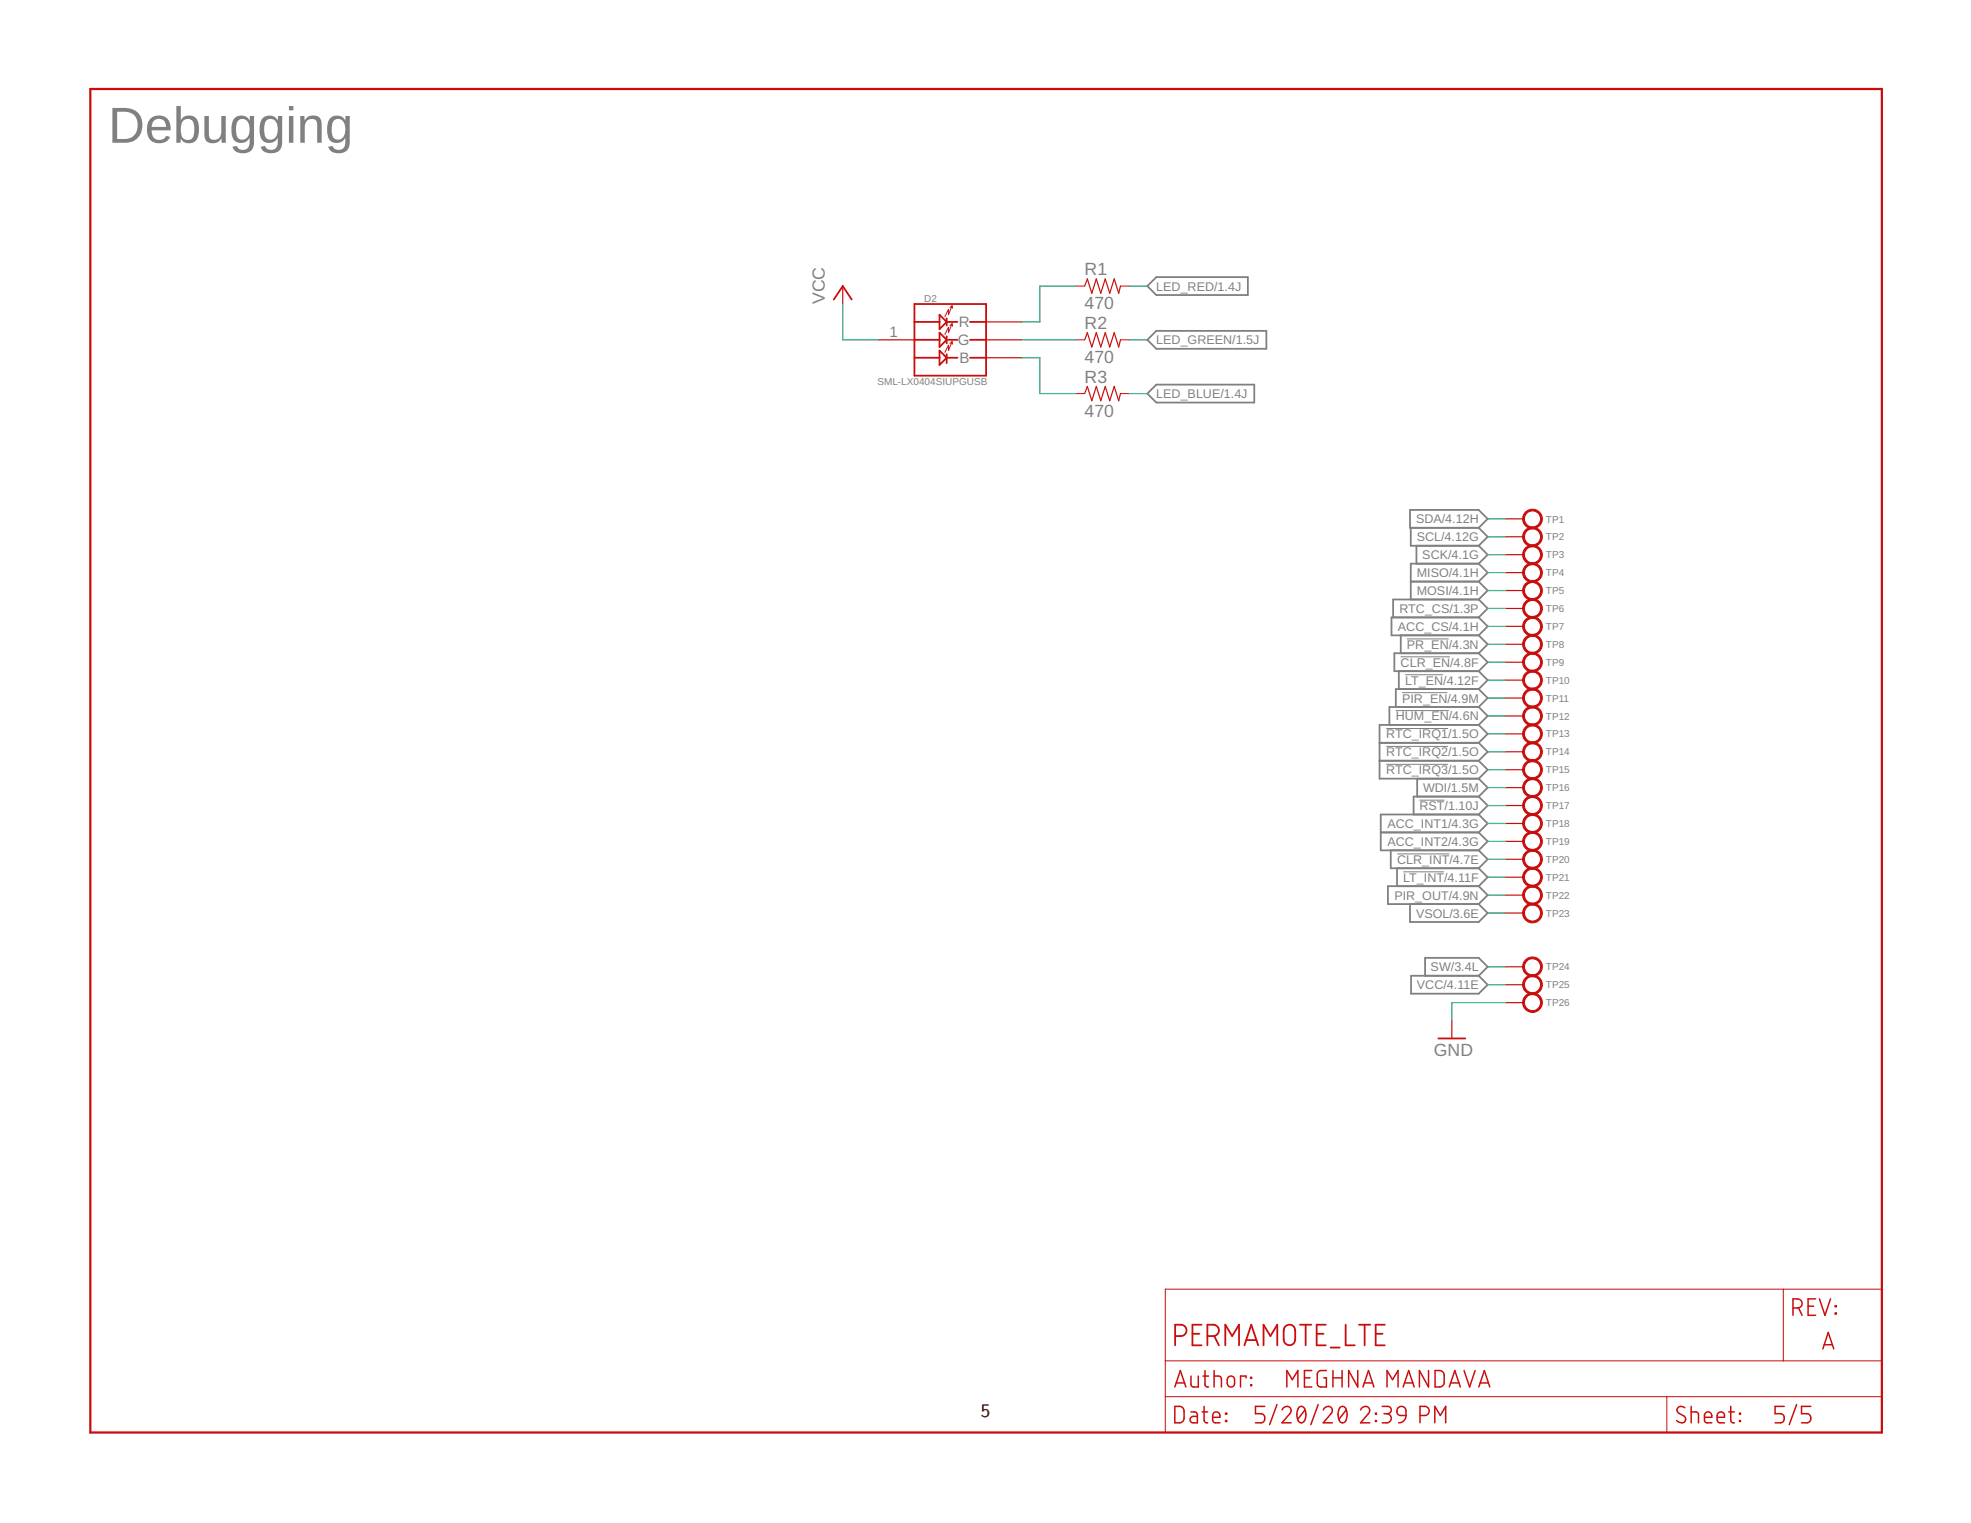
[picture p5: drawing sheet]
<svg xmlns="http://www.w3.org/2000/svg" width="279mm" height="216mm" viewBox="0 0 279 216" stroke-linecap="round" stroke-linejoin="round" font-family="sans-serif">
<g fill="none" stroke="#808080" stroke-width=".25">
<path d="M162.6 40.6l1.3-1.3h13v2.5h-13zM162.6 48.2l1.3-1.3h15.6v2.5h-15.6zM162.6 55.8l1.3-1.3h13.9v2.6h-13.9zM199.9 72.3h9.7l1.3 1.3-1.3 1.2h-9.7zM200 74.8v2.6h9.6M200.8 77.4v2.5M209.6 74.8l1.3 1.3-1.3 1.3M209.6 79.9h-9.6v5.1M209.6 77.4l1.3 1.2-1.3 1.3M209.6 79.9l1.3 1.3-1.3 1.2M198.3 95.1v2.6M198.6 90.1v2.5"/>
<path d="M200 82.4h9.6M209.6 87.5l1.3 1.3-1.3 1.3M209.6 87.5h-12.3v2.6h12.3M209.6 82.4l1.3 1.3-1.3 1.3M209.6 85h-12.1v2.5M209.6 92.6l1.3 1.3-1.3 1.2M209.6 92.6h-11.9v2.5h11.9M209.6 90.1l1.3 1.2-1.3 1.3M209.6 97.7l1.3 1.3-1.3 1.2M209.6 97.7h-11.7v2.5M209.6 95.1l1.3 1.3-1.3 1.3M209.6 85l1.3 1.3-1.3 1.2"/>
<path d="M195.6 105.3h14M195.6 107.8h14M195.7 118h13.9M200.9 110.4v2.5M209.6 115.5h-13.9v5h13.9M209.6 115.5l1.3 1.2-1.3 1.3M209.6 118l1.3 1.3-1.3 1.2M209.6 100.2l1.3 1.3-1.3 1.3M209.6 102.8h-14v7.6h14M209.6 100.2h-12.6v2.6M209.6 102.8l1.3 1.2-1.3 1.3M209.6 105.3l1.3 1.3-1.3 1.2"/>
<path d="M209.6 107.8l1.3 1.3-1.3 1.3M209.6 110.4l1.3 1.3-1.3 1.2M209.6 112.9h-9.2v2.6M209.6 112.9l1.3 1.3-1.3 1.3M197.1 120.5v2.6h12.5M198 123.1v2.5M199.9 128.2v2.5h9.7l1.3-1.3-1.3-1.2M200 138.3h9.6l1.3 1.3-1.3 1.3h-9.6zM202 138.3v-2.5h7.6l1.3 1.3-1.3 1.2M209.6 120.5l1.3 1.3-1.3 1.3M209.6 123.1l1.3 1.3-1.3 1.2M209.6 125.6h-12.9v2.6h12.9"/>
<path d="M209.6 125.6l1.3 1.3-1.3 1.3"/>
</g>
<path d="M198.5 93.1h7M198.8 98.2h6.4M199.2 95.7h5.4M199.4 90.6h6M196.5 103.3h8.8M196.5 105.8h8.8M196.5 108.4h8.8M197.9 100.7h7.5M201.2 113.4h3.6M198.1 121.1h7.4M198.9 123.6h5.8" fill="none" stroke="#808080" stroke-width=".14"/>
<path d="M12.8 12.6h254v190.5h-254z" fill="none" stroke="#c90d0c" stroke-width=".32"/>
<g fill="none" stroke="#c90d0c" stroke-width=".14">
<path d="M135 48.4l-.5 1.3v-.8l-.6 1.1M135 43.3l-.5 1.3v-.7l-.6 1M135 45.9l-.5 1.3v-.8l-.6 1M135 48.4l-.3 .3M135 48.4v.4M135 45.9l-.3 .2M135 45.9v.3M135 43.3l-.3 .3M135 43.3v.4M152.5 40.6h1.3M152.5 48.2h1.3M152.5 55.8h1.3"/>
<path d="M158.8 40.6h1.3M158.8 48.2h1.3M158.8 55.8h1.3M165.2 182.8h101.6v20.3h-101.6zM165.2 198h101.6M165.2 192.9h101.6M236.3 198v5.1M252.8 182.8v10.1"/>
</g>
<g fill="none" stroke="#c90d0c" stroke-width=".21">
<path d="M166.5 199.4h.7a.67 .67 0 0 1 .7 .6v1.1a.64 .64 0 0 1-.7 .6h-.7zM166.5 196.6l.8-2.3 .8 2.3M166.8 196h1.1M168.8 195.1v1.1a.36 .36 0 0 0 .4 .4h.7v-1.5M170.5 195.1h.8M170.7 199.4v1.9a.39 .39 0 0 0 .5 .4M170.8 194.3v1.9a.39 .39 0 0 0 .5 .4M172.1 195.1h.6a.4 .4 0 0 1 .4 .4v1.1M172.1 194.3v2.3M174.1 195.2a.52 .52 0 0 1 .6-.1 .52 .52 0 0 1 .3 .5v.5a.52 .52 0 0 1-.5 .5 .52 .52 0 0 1-.5-.5v-.5zM176.6 195.3v-.2h-.7v1.5M177.3 195.3h.1v.1h-.1z"/>
<path d="M177.3 196.3h.1v.1h-.1zM179.3 199.4h-1.3v1h.8a.66 .66 0 0 1 .5 .7 .66 .66 0 0 1-.5 .6h-.8M181 199.1l-1 2.9M181.7 199.9a.64 .64 0 0 1 .9-.5 .64 .64 0 0 1 .3 .9l-1.2 1.4h1.3M182.4 196.6v-2.3l.8 1.3 .8-1.3v2.3M184.1 199.6a.55 .55 0 0 1 .6-.2 .55 .55 0 0 1 .3 .6 1.48 1.48 0 0 1-.4 1.7h-.3a1.68 1.68 0 0 1-.2-2.1zM184.9 195.3h.8M185 199.9l-1 1.3M185.9 194.3h-1v2.3h1M186.9 199.1l-1.1 2.9M187.6 199.9a.64 .64 0 0 1 .8-.5 .64 .64 0 0 1 .4 .9l-1.2 1.4h1.3M188 194.3h-.8a.51 .51 0 0 0-.5 .5v1.3a.49 .49 0 0 0 .5 .5h.8v-1.3h-.4"/>
<path d="M189 195.3h1.2M189 194.3v2.3M189.9 199.6a.55 .55 0 0 1 .6-.2 .55 .55 0 0 1 .4 .6 1.48 1.48 0 0 1-.4 1.7h-.3a1.68 1.68 0 0 1-.3-2.1zM190.2 194.3v2.3M190.8 199.9l-1 1.3M192.5 194.3v2.3l-1.3-2.3v2.3M192.9 199.9a.64 .64 0 0 1 .8-.5 .64 .64 0 0 1 .4 .9l-1.2 1.4h1.3M193.2 196.6l.8-2.3 .8 2.3M193.4 196h1.2M195.9 199.4h.8a.52 .52 0 0 1 .5 .5 .52 .52 0 0 1-.5 .5h-.5M196.6 196.6v-2.3l.8 1.3 .8-1.3v2.3M198.1 199.6a.64 .64 0 0 1 .8-.2 .64 .64 0 0 1 .4 .6v.7h-.8a.62 .62 0 0 1-.5-.4 .62 .62 0 0 1 .1-.7z"/>
<path d="M198.9 196.6l.8-2.3 .8 2.3M199.1 196h1.2M202.5 194.3v2.3l-1.3-2.3v2.3M203.4 194.3h.7a.67 .67 0 0 1 .6 .6v1.1a.64 .64 0 0 1-.6 .6h-.7zM205.4 196.6l.8-2.3 .8 2.3M205.7 196h1.1M207.5 194.3l.8 2.3 .8-2.3M209.6 196.6l.8-2.3 .8 2.3M209.8 196h1.2M238.8 199.6a.59 .59 0 0 0-.8-.2 .59 .59 0 0 0-.2 .8l.9 .5a.54 .54 0 0 1 .2 .8 .54 .54 0 0 1-.8 .2l-.4-.3M239.7 199.4v2.3M245.3 199.4v1.9a.39 .39 0 0 0 .6 .4"/>
<path d="M252.9 199.4h-1.3v1h.8a.66 .66 0 0 1 .5 .7 .66 .66 0 0 1-.5 .6h-.8M254.2 185.4h.6a.65 .65 0 0 0 .7-.6 .65 .65 0 0 0-.7-.7h-.6v2.4M254.7 199.1l-1.1 2.9M255 185.4l.5 1.1M256.3 185.2h.8M256.7 199.4h-1.3v1h.8a.66 .66 0 0 1 .5 .7 .66 .66 0 0 1-.5 .6h-.8M257.4 184.1h-1.1v2.4h1.1M257.9 184.1l.8 2.4 .8-2.4M258.4 191.2l.8-2.3 .7 2.3M258.6 190.6h1.2M260.2 185.1h.1v.1h-.1zM260.2 186.1h.1v.2h-.1z"/>
<path d="M168.8 200.2h.5a.4 .4 0 0 1 .4 .3v1.2h-.6a.46 .46 0 0 1-.4-.5 .46 .46 0 0 1 .4-.4h.6M170.4 200.2h.8M171.9 200.9h1a.54 .54 0 0 0-.3-.7 .54 .54 0 0 0-.7 .5v.6a.4 .4 0 0 0 .4 .4h.6M173.7 200.3h.2v.2h-.2zM173.7 201.4h.2v.1h-.2zM195 201.4h.1v.1h-.1zM195 200.3h.1v.2h-.1zM196.6 200.4a.65 .65 0 0 1 .6 .7 .65 .65 0 0 1-.6 .6h-.7M199.3 200.7a1.01 1.01 0 0 1-1 1M201.3 200.7h.7a.65 .65 0 0 0 .6-.7 .65 .65 0 0 0-.6-.6h-.7v2.3M203.4 201.7v-2.3l.8 1.3 .7-1.3v2.3M239.7 200.2h.7a.36 .36 0 0 1 .4 .3v1.2"/>
<path d="M241.6 200.9h1.1a.54 .54 0 0 0-.4-.7 .54 .54 0 0 0-.7 .5v.6a.36 .36 0 0 0 .4 .4h.7M243.4 200.9h1.1a.54 .54 0 0 0-.4-.7 .54 .54 0 0 0-.7 .5v.6a.4 .4 0 0 0 .4 .4h.7M245.1 200.2h.8M246.6 201.4h.1v.1h-.1zM246.6 200.3h.1v.2h-.1z"/>
</g>
<g fill="none" stroke="#c90d0c" stroke-width=".25">
<path d="M118.2 42.5l1.3-1.9 1.2 1.9M129.6 43.1h10.2v10.2h-10.2zM129.6 45.6h3.6M129.6 48.2h3.6M129.6 50.7h3.6M133.2 44.6l1 1-1 1.1zM133.2 47.2l1 1-1 1zM133.2 49.7l1 1-1 1zM134.2 45.6h1.5M134.2 50.7h1.5M134.2 45.1v1M134.2 47.7v1"/>
<path d="M134.2 50.2v1.3M134.5 48.2h1.2M137.5 45.6h2.3M137.5 48.2h2.3M137.5 50.7h2.3M203.9 147.2h3.8M166.6 189.4h.8a.8 .8 0 0 0 .8-.8 .8 .8 0 0 0-.8-.8h-.8v2.9M169 189.1h1M170.3 187.8h-1.3v2.9h1.3M171.2 189.4h.8a.8 .8 0 0 0 .8-.8 .8 .8 0 0 0-.8-.8h-.8v2.9M172.1 189.4l.7 1.3M173.7 190.7v-2.9l1 1.6 .9-1.6v2.9"/>
<path d="M176.4 190.7l1-2.9 1 2.9M176.7 190h1.4M179.1 190.7v-2.9l1 1.6 1-1.6v2.9M182.1 188.2a.82 .82 0 0 1 .9-.4 .82 .82 0 0 1 .6 .8v1.3a.81 .81 0 0 1-.8 .8 .81 .81 0 0 1-.8-.8v-1.3zM184.3 187.8h1.6M185.1 187.8v2.9M186.6 189.1h1M187.9 187.8h-1.3v2.9h1.3M188.6 191h1.3M190.8 187.8v2.9h1.2M192.6 187.8h1.6M193.4 187.8v2.9"/>
<path d="M195 189.1h1M196.3 187.8h-1.3v2.9h1.3"/>
</g>
<g fill="none" stroke="#c90d0c" stroke-width=".17">
<path d="M119.5 40.6v2.5M124.5 48.2h5.1M139.8 48.2h5.1M139.8 45.6h5.1M139.8 50.7h5.1M153.8 40.6l.3-1.1 .7 2.1 .6-2.1 .6 2.1 .7-2.1 .6 2.1 .6-2.1 .7 2.1 .2-1M153.8 48.2l.3-1 .7 2 .6-2 .6 2 .7-2 .6 2 .6-2 .7 2 .2-1M153.8 55.8l.3-1 .7 2 .6-2 .6 2 .7-2 .6 2 .6-2 .7 2 .2-1M213.4 73.6h2.6M213.4 76.1h2.6M213.4 78.6h2.6M213.4 81.2h2.6"/>
<path d="M213.4 83.7h2.6M213.4 86.3h2.6M213.4 88.8h2.6M213.4 91.3h2.6M213.4 93.9h2.6M213.4 96.4h2.6M213.4 99h2.6M213.4 101.5h2.6M213.4 104h2.6M213.4 106.6h2.6M213.4 109.1h2.6M213.4 111.7h2.6"/>
<path d="M213.4 114.2h2.6M213.4 116.7h2.6M213.4 119.3h2.6M213.4 121.8h2.6M213.4 124.4h2.6M213.4 126.9h2.6M213.4 129.4h2.6M213.4 137.1h2.6M213.4 139.6h2.6M205.8 144.7v2.5M213.4 142.1h2.6"/>
</g>
<g fill="#c90d0c" stroke="#c90d0c" stroke-width=".14">
<path d="M216.2 72.6a1.4 1.4 0 0 1 2.2 .2 1.4 1.4 0 0 1-.8 2.1 1.4 1.4 0 0 1-1.8-1.3h.3a1.15 1.15 0 0 1 1.6-1.1 1.15 1.15 0 0 1 .3 1.9 1.15 1.15 0 0 1-1.9-.5v-.3h-.3l.2-.7z" fill-rule="evenodd"/>
<path d="M216.2 75.1a1.4 1.4 0 0 1 2.2 .3 1.4 1.4 0 0 1-.8 2.1 1.4 1.4 0 0 1-1.8-1.4h.3a1.15 1.15 0 0 1 1.6-1.1 1.15 1.15 0 0 1 .3 2 1.15 1.15 0 0 1-1.9-.6v-.3h-.3l.2-.7z" fill-rule="evenodd"/>
<path d="M216.2 77.7a1.4 1.4 0 0 1 2.2 .2 1.4 1.4 0 0 1-.8 2.1 1.4 1.4 0 0 1-1.8-1.4h.3a1.15 1.15 0 0 1 1.6-1 1.15 1.15 0 0 1 .3 1.9 1.15 1.15 0 0 1-1.9-.6v-.3h-.3l.2-.6z" fill-rule="evenodd"/>
<path d="M216.2 80.2a1.4 1.4 0 0 1 2.2 .3 1.4 1.4 0 0 1-.8 2 1.4 1.4 0 0 1-1.8-1.3h.3a1.15 1.15 0 0 1 1.6-1.1 1.15 1.15 0 0 1 .3 1.9 1.15 1.15 0 0 1-1.9-.5v-.3h-.3l.2-.7z" fill-rule="evenodd"/>
<path d="M216.2 82.8a1.4 1.4 0 0 1 2.2 .2 1.4 1.4 0 0 1-.8 2.1 1.4 1.4 0 0 1-1.8-1.4h.3a1.15 1.15 0 0 1 1.6-1 1.15 1.15 0 0 1 .3 1.9 1.15 1.15 0 0 1-1.9-.6v-.3h-.3l.2-.6z" fill-rule="evenodd"/>
<path d="M216.2 85.3a1.4 1.4 0 0 1 2.2 .2 1.4 1.4 0 0 1-.8 2.1 1.4 1.4 0 0 1-1.8-1.3h.3a1.15 1.15 0 0 1 1.6-1.1 1.15 1.15 0 0 1 .3 1.9 1.15 1.15 0 0 1-1.9-.5v-.3h-.3l.2-.7z" fill-rule="evenodd"/>
<path d="M216.2 87.8a1.4 1.4 0 0 1 2.2 .3 1.4 1.4 0 0 1-.8 2.1 1.4 1.4 0 0 1-1.8-1.4h.3a1.15 1.15 0 0 1 1.6-1.1 1.15 1.15 0 0 1 .3 2 1.15 1.15 0 0 1-1.9-.6v-.3h-.3l.2-.7z" fill-rule="evenodd"/>
<path d="M216.2 90.4a1.4 1.4 0 0 1 2.2 .2 1.4 1.4 0 0 1-.8 2.1 1.4 1.4 0 0 1-1.8-1.4h.3a1.15 1.15 0 0 1 1.6-1 1.15 1.15 0 0 1 .3 1.9 1.15 1.15 0 0 1-1.9-.6v-.3h-.3l.2-.6z" fill-rule="evenodd"/>
<path d="M216.2 92.9a1.4 1.4 0 0 1 2.2 .3 1.4 1.4 0 0 1-.8 2 1.4 1.4 0 0 1-1.8-1.3h.3a1.15 1.15 0 0 1 1.6-1.1 1.15 1.15 0 0 1 .3 1.9 1.15 1.15 0 0 1-1.9-.5v-.3h-.3l.2-.7z" fill-rule="evenodd"/>
<path d="M216.2 95.5a1.4 1.4 0 0 1 2.2 .2 1.4 1.4 0 0 1-.8 2.1 1.4 1.4 0 0 1-1.8-1.4h.3a1.15 1.15 0 0 1 1.6-1 1.15 1.15 0 0 1 .3 1.9 1.15 1.15 0 0 1-1.9-.6v-.3h-.3l.2-.7z" fill-rule="evenodd"/>
<path d="M216.2 98a1.4 1.4 0 0 1 2.2 .2 1.4 1.4 0 0 1-.8 2.1 1.4 1.4 0 0 1-1.8-1.3h.3a1.15 1.15 0 0 1 1.6-1.1 1.15 1.15 0 0 1 .3 1.9 1.15 1.15 0 0 1-1.9-.5v-.3h-.3l.2-.7z" fill-rule="evenodd"/>
<path d="M216.2 100.5a1.4 1.4 0 0 1 2.2 .3 1.4 1.4 0 0 1-.8 2.1 1.4 1.4 0 0 1-1.8-1.4h.3a1.15 1.15 0 0 1 1.6-1.1 1.15 1.15 0 0 1 .3 2 1.15 1.15 0 0 1-1.9-.6v-.3h-.3l.2-.7z" fill-rule="evenodd"/>
<path d="M216.2 103.1a1.4 1.4 0 0 1 2.2 .2 1.4 1.4 0 0 1-.8 2.1 1.4 1.4 0 0 1-1.8-1.4h.3a1.15 1.15 0 0 1 1.6-1 1.15 1.15 0 0 1 .3 1.9 1.15 1.15 0 0 1-1.9-.6v-.3h-.3l.2-.6z" fill-rule="evenodd"/>
<path d="M216.2 105.6a1.4 1.4 0 0 1 2.2 .3 1.4 1.4 0 0 1-.8 2 1.4 1.4 0 0 1-1.8-1.3h.3a1.15 1.15 0 0 1 1.6-1.1 1.15 1.15 0 0 1 .3 1.9 1.15 1.15 0 0 1-1.9-.5v-.3h-.3l.2-.7z" fill-rule="evenodd"/>
<path d="M216.2 108.2a1.4 1.4 0 0 1 2.2 .2 1.4 1.4 0 0 1-.8 2.1 1.4 1.4 0 0 1-1.8-1.4h.3a1.15 1.15 0 0 1 1.6-1.1 1.15 1.15 0 0 1 .3 1.9 1.15 1.15 0 0 1-1.9-.5v-.3h-.3l.2-.7z" fill-rule="evenodd"/>
<path d="M216.2 110.7a1.4 1.4 0 0 1 2.2 .2 1.4 1.4 0 0 1-.8 2.1 1.4 1.4 0 0 1-1.8-1.3h.3a1.15 1.15 0 0 1 1.6-1.1 1.15 1.15 0 0 1 .3 1.9 1.15 1.15 0 0 1-1.9-.6v-.2h-.3l.2-.7z" fill-rule="evenodd"/>
<path d="M216.2 113.2a1.4 1.4 0 0 1 2.2 .3 1.4 1.4 0 0 1-.8 2.1 1.4 1.4 0 0 1-1.8-1.4h.3a1.15 1.15 0 0 1 1.6-1.1 1.15 1.15 0 0 1 .3 1.9 1.15 1.15 0 0 1-1.9-.5v-.3h-.3l.2-.7z" fill-rule="evenodd"/>
<path d="M216.2 115.8a1.4 1.4 0 0 1 2.2 .2 1.4 1.4 0 0 1-.8 2.1 1.4 1.4 0 0 1-1.8-1.4h.3a1.15 1.15 0 0 1 1.6-1.1 1.15 1.15 0 0 1 .3 2 1.15 1.15 0 0 1-1.9-.6v-.3h-.3l.2-.6z" fill-rule="evenodd"/>
<path d="M216.2 118.3a1.4 1.4 0 0 1 2.2 .3 1.4 1.4 0 0 1-.8 2 1.4 1.4 0 0 1-1.8-1.3h.3a1.15 1.15 0 0 1 1.6-1.1 1.15 1.15 0 0 1 .3 1.9 1.15 1.15 0 0 1-1.9-.6v-.2h-.3l.2-.7z" fill-rule="evenodd"/>
<path d="M216.2 120.9a1.4 1.4 0 0 1 2.2 .2 1.4 1.4 0 0 1-.8 2.1 1.4 1.4 0 0 1-1.8-1.4h.3a1.15 1.15 0 0 1 1.6-1.1 1.15 1.15 0 0 1 .3 1.9 1.15 1.15 0 0 1-1.9-.5v-.3h-.3l.2-.7z" fill-rule="evenodd"/>
<path d="M216.2 123.4a1.4 1.4 0 0 1 2.2 .2 1.4 1.4 0 0 1-.8 2.1 1.4 1.4 0 0 1-1.8-1.3h.3a1.15 1.15 0 0 1 1.6-1.1 1.15 1.15 0 0 1 .3 1.9 1.15 1.15 0 0 1-1.9-.6v-.2h-.3l.2-.7z" fill-rule="evenodd"/>
<path d="M216.2 125.9a1.4 1.4 0 0 1 2.2 .3 1.4 1.4 0 0 1-.8 2.1 1.4 1.4 0 0 1-1.8-1.4h.3a1.15 1.15 0 0 1 1.6-1.1 1.15 1.15 0 0 1 .3 1.9 1.15 1.15 0 0 1-1.9-.5v-.3h-.3l.2-.7z" fill-rule="evenodd"/>
<path d="M216.2 128.5a1.4 1.4 0 0 1 2.2 .2 1.4 1.4 0 0 1-.8 2.1 1.4 1.4 0 0 1-1.8-1.4h.3a1.15 1.15 0 0 1 1.6-1.1 1.15 1.15 0 0 1 .3 2 1.15 1.15 0 0 1-1.9-.6v-.3h-.3l.2-.6z" fill-rule="evenodd"/>
<path d="M216.2 136.1a1.4 1.4 0 0 1 2.2 .2 1.4 1.4 0 0 1-.8 2.1 1.4 1.4 0 0 1-1.8-1.3h.3a1.15 1.15 0 0 1 1.6-1.1 1.15 1.15 0 0 1 .3 1.9 1.15 1.15 0 0 1-1.9-.6v-.2h-.3l.2-.7z" fill-rule="evenodd"/>
<path d="M216.2 138.6a1.4 1.4 0 0 1 2.2 .3 1.4 1.4 0 0 1-.8 2.1 1.4 1.4 0 0 1-1.8-1.4h.3a1.15 1.15 0 0 1 1.6-1.1 1.15 1.15 0 0 1 .3 1.9 1.15 1.15 0 0 1-1.9-.5v-.3h-.3l.2-.7z" fill-rule="evenodd"/>
<path d="M216.2 141.2a1.4 1.4 0 0 1 2.2 .2 1.4 1.4 0 0 1-.8 2.1 1.4 1.4 0 0 1-1.8-1.4h.3a1.15 1.15 0 0 1 1.6-1.1 1.15 1.15 0 0 1 .3 2 1.15 1.15 0 0 1-1.9-.6v-.3h-.3l.2-.6z" fill-rule="evenodd"/>
</g>
<g fill="none" stroke="#0dab76" stroke-width=".17">
<path d="M119.5 43.1v5.1h5M144.9 48.2h7.6M144.9 50.7h2.5v5.1h5.1M152.5 40.6h-5.1v5h-2.5M160.1 48.2h2.5M160.1 40.6h2.5M160.1 55.8h2.5M210.9 76.1h2.5M210.9 73.6h2.5M210.9 78.6h2.5M210.9 88.8h2.5M210.9 83.7h2.5"/>
<path d="M210.9 81.2h2.5M210.9 93.9h2.5M210.9 91.3h2.5M210.9 99h2.5M210.9 96.4h2.5M210.9 86.3h2.5M210.9 116.7h2.5M210.9 119.3h2.5M210.9 101.5h2.5M210.9 104h2.5M210.9 106.6h2.5M210.9 109.1h2.5"/>
<path d="M210.9 111.7h2.5M210.9 114.2h2.5M210.9 121.8h2.5M210.9 124.4h2.5M210.9 126.9h2.5M210.9 129.4h2.5M210.9 137.1h2.5M210.9 139.6h2.5M213.4 142.1h-7.6v2.6"/>
</g>
<text font-size="7.2" fill="#808080" x="15.3" y="20.2">Debugging</text>
<text font-size="2.7" x="139" y="200.9">5</text>
<g font-size="2.5" fill="#808080">
<text x="153.8" y="39.1">R1</text>
<text x="116.9" y="43.1" transform="rotate(-90 116.9 43.1)">VCC</text>
<text x="153.8" y="43.9">470</text>
<text x="153.8" y="46.7">R2</text>
<text x="153.8" y="51.5">470</text>
<text x="153.8" y="59.1">470</text>
<text x="153.8" y="54.3">R3</text>
<text x="203.3" y="149.7">GND</text>
</g>
<g font-size="2.1" fill="#808080">
<text x="126.1" y="47.8">1</text>
<text x="135.9" y="46.4">R</text>
<text x="135.8" y="48.9">G</text>
<text x="136" y="51.5">B</text>
</g>
<g font-size="1.8" fill="#808080">
<text x="163.9" y="41.2">LED_RED/1.4J</text>
<text x="163.9" y="48.8">LED_GREEN/1.5J</text>
<text x="163.9" y="56.4">LED_BLUE/1.4J</text>
<text x="200.7" y="74.2">SDA/4.12H</text>
<text x="200.8" y="76.7">SCL/4.12G</text>
<text x="200.8" y="81.8">MISO/4.1H</text>
<text x="201.6" y="79.3">SCK/4.1G</text>
<text x="198.2" y="89.4">ACC_CS/4.1H</text>
<text x="198.4" y="86.9">RTC_CS/1.3P</text>
<text x="200.8" y="84.4">MOSI/4.1H</text>
<text x="198.6" y="94.5">CLR_EN/4.8F</text>
<text x="199.4" y="92">PR_EN/4.3N</text>
<text x="198.8" y="99.6">PIR_EN/4.9M</text>
<text x="199.2" y="97.1">LT_EN/4.12F</text>
<text x="196.5" y="104.7">RTC_IRQ1/1.5O</text>
<text x="196.5" y="107.2">RTC_IRQ2/1.5O</text>
<text x="197.9" y="102.1">HUM_EN/4.6N</text>
<text x="196.5" y="109.8">RTC_IRQ3/1.5O</text>
<text x="201.7" y="112.3">WDI/1.5M</text>
<text x="196.7" y="117.4">ACC_INT1/4.3G</text>
<text x="196.7" y="119.9">ACC_INT2/4.3G</text>
<text x="201.2" y="114.8">RST/1.10J</text>
<text x="198.1" y="122.4">CLR_INT/4.7E</text>
<text x="198.9" y="125">LT_INT/4.11F</text>
<text x="197.7" y="127.5">PIR_OUT/4.9N</text>
<text x="200.7" y="130.1">VSOL/3.6E</text>
<text x="202.8" y="137.7">SW/3.4L</text>
<text x="200.9" y="140.2">VCC/4.11E</text>
</g>
<g font-size="1.4" fill="#808080">
<text x="131" y="42.8">D2</text>
<text x="124.4" y="54.5">SML-LX0404SIUPGUSB</text>
<text x="219.1" y="74.1">TP1</text>
<text x="219.1" y="76.6">TP2</text>
<text x="219.1" y="79.2">TP3</text>
<text x="219.1" y="81.7">TP4</text>
<text x="219.1" y="84.2">TP5</text>
<text x="219.1" y="86.8">TP6</text>
<text x="219.1" y="89.3">TP7</text>
<text x="219.1" y="91.8">TP8</text>
<text x="219.1" y="94.4">TP9</text>
<text x="219.1" y="96.9">TP10</text>
<text x="219.1" y="99.5">TP11</text>
<text x="219.1" y="102">TP12</text>
<text x="219.1" y="104.5">TP13</text>
<text x="219.1" y="107.1">TP14</text>
<text x="219.1" y="109.6">TP15</text>
<text x="219.1" y="112.2">TP16</text>
<text x="219.1" y="114.7">TP17</text>
<text x="219.1" y="117.2">TP18</text>
<text x="219.1" y="119.8">TP19</text>
<text x="219.1" y="122.3">TP20</text>
<text x="219.1" y="124.9">TP21</text>
<text x="219.1" y="127.4">TP22</text>
<text x="219.1" y="129.9">TP23</text>
<text x="219.1" y="137.6">TP24</text>
<text x="219.1" y="140.1">TP25</text>
<text x="219.1" y="142.6">TP26</text>
</g>
</svg>
